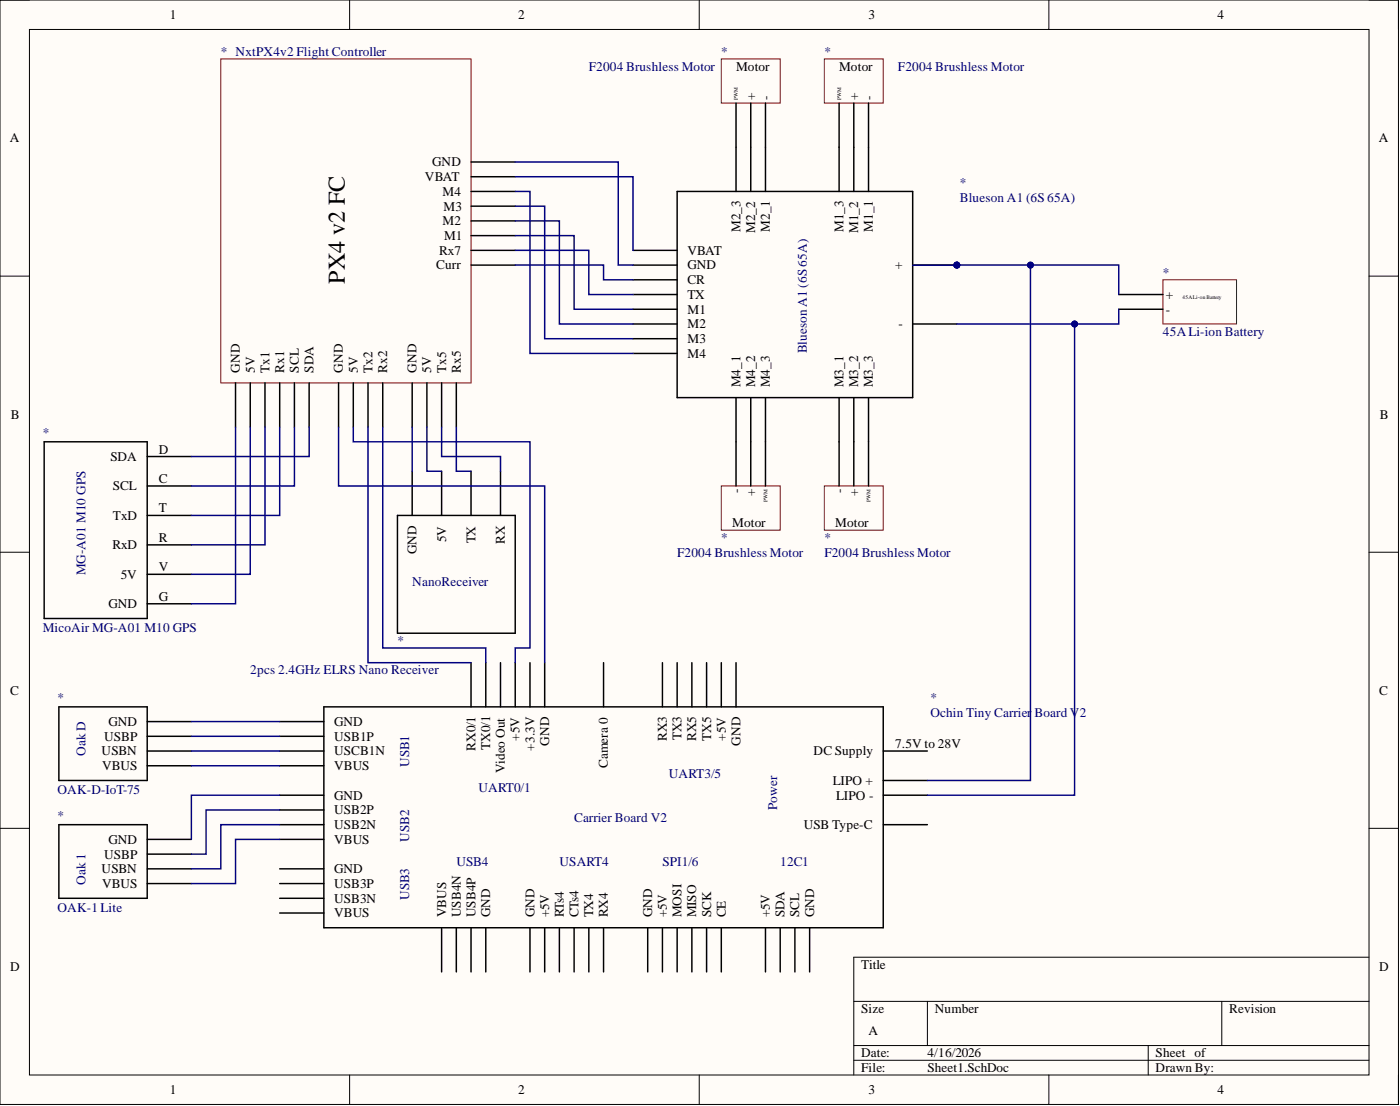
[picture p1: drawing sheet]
<svg xmlns="http://www.w3.org/2000/svg" width="241mm" height="190mm" viewBox="0 0 241 190" stroke-linecap="round" stroke-linejoin="round" font-family="sans-serif">
<path d="M0 0h241v190.2h-241z" fill-rule="evenodd" fill="#fffcf8"/>
<path d="M0 0h241v190.2h-241z" fill="none" stroke="#000" stroke-width=".17"/>
<path d="M5.1 5.1h230.9v180.1h-230.9z" fill-rule="evenodd" fill="#fffcf8"/>
<g fill="none" stroke="#000" stroke-width=".17">
<path d="M0 0h5.1M5.1 5.1h230.9v180.1h-230.9zM60.3 0v5.1M120.5 0v5.1M180.8 0v5.1M236 0h5v5.1M0 47.6h5.1M236 47.6h5M0 95.1h5.1M236 95.1h5M0 142.7h5.1M236 142.7h5"/>
<path d="M147.2 172.5h88.8M159.8 172.5v7.6M210.6 172.5v7.6M236 164.9h-88.8v20.3M60.3 185.2v5M120.5 185.2v5M147.2 180.1h88.8M147.2 182.6h88.8M180.8 185.2v5M197.9 180.1v5.1M241 185.2v5"/>
</g>
<path d="M38.1 10.1h43.1v55.8h-43.1zM124.3 10.1h10.2v7.7h-10.2zM142.1 10.1h10.1v7.7h-10.1zM200.4 48.2h12.7v7.6h-12.7zM124.3 83.7h10.2v7.6h-10.2zM142.1 83.7h10.1v7.6h-10.1z" fill="none" stroke="#800000" stroke-width=".17"/>
<g fill="none" stroke="#000" stroke-width=".25">
<path d="M126.9 17.8v15.2M129.4 17.8v15.2M131.9 17.8v15.2M144.6 17.8v15.2M147.2 17.8v15.2M149.7 17.8v15.2M81.2 38h7.6M81.2 35.5h7.6M81.2 33h7.6M81.2 30.4h7.6M81.2 27.9h7.6M116.7 33h40.6v35.5h-40.6z"/>
<path d="M81.2 45.7h7.6M81.2 43.1h7.6M81.2 40.6h7.6M109.1 45.7h7.6M109.1 43.1h7.6M109.1 53.3h7.6M109.1 50.7h7.6M109.1 58.3h7.6M109.1 55.8h7.6M109.1 48.2h7.6M157.3 45.7h7.6M157.3 55.8h7.6"/>
<path d="M192.8 53.3h7.6M192.8 50.7h7.6M7.6 76.1h17.8v30.4h-17.8zM25.4 78.6h7.6M40.6 65.9v7.7M43.1 65.9v7.7M45.7 65.9v7.7M58.4 65.9v7.7M60.9 65.9v7.7M63.4 65.9v7.7M66 65.9v7.7M71 65.9v7.7"/>
<path d="M73.6 65.9v7.7M76.1 65.9v7.7M78.7 65.9v7.7M109.1 60.9h7.6M126.9 68.5v15.2M129.4 68.5v15.2M131.9 68.5v15.2M144.6 68.5v15.2M147.2 68.5v15.2M149.7 68.5v15.2M25.4 83.7h7.6M25.4 88.8h7.6"/>
<path d="M25.4 93.9h7.6M25.4 98.9h7.6M68.5 88.8h20.3v20.3h-20.3zM71 81.2v7.6M76.1 81.2v7.6M81.2 81.2v7.6M86.3 81.2v7.6M25.4 104h7.6M81.2 114.1v7.7M83.7 114.1v7.7M86.3 114.1v7.7M88.8 114.1v7.7"/>
<path d="M91.3 114.1v7.7M93.9 114.1v7.7M104 114.1v7.7M114.2 114.1v7.7M116.7 114.1v7.7M119.2 114.1v7.7M121.8 114.1v7.7M124.3 114.1v7.7M126.9 114.1v7.7M10.1 121.8h15.3v12.6h-15.3zM25.4 124.3h7.6M25.4 126.8h7.6"/>
<path d="M25.4 129.4h7.6M25.4 131.9h7.6M48.2 124.3h7.6M48.2 126.8h7.6M48.2 129.4h7.6M48.2 131.9h7.6M48.2 137h7.6M48.2 139.5h7.6M55.8 121.8h96.4v38h-96.4zM152.2 134.4h7.6M152.2 129.4h7.6M152.2 137h7.6"/>
<path d="M10.1 142h15.3v12.7h-15.3zM25.4 144.6h7.6M25.4 147.1h7.6M25.4 149.7h7.6M25.4 152.2h7.6M48.2 154.7h7.6M48.2 142h7.6M48.2 144.6h7.6M48.2 149.7h7.6M48.2 152.2h7.6M48.2 157.3h7.6M76.1 159.8v7.6"/>
<path d="M78.7 159.8v7.6M81.2 159.8v7.6M83.7 159.8v7.6M91.3 159.8v7.6M93.9 159.8v7.6M96.4 159.8v7.6M99 159.8v7.6M101.5 159.8v7.6M104 159.8v7.6M111.6 159.8v7.6M114.2 159.8v7.6M116.7 159.8v7.6"/>
<path d="M119.2 159.8v7.6M121.8 159.8v7.6M124.3 159.8v7.6M131.9 159.8v7.6M134.5 159.8v7.6M137 159.8v7.6M139.5 159.8v7.6M152.2 142h7.6"/>
</g>
<path d="M157.3 45.7h7.6M192.8 53.3v2.5h-27.9M40.6 73.6v30.4h-7.6M43.1 73.6v25.3h-10.1M45.7 73.6v20.3h-12.7M48.2 73.6v15.2h-15.2M50.7 73.6v10.1h-17.7M53.3 73.6v5h-20.3M33 124.3h15.2M33 126.8h15.2M33 129.4h15.2M33 131.9h15.2" fill="none" stroke="#000080" stroke-width=".25"/>
<circle cx="185.2" cy="55.8" r=".51" fill="#000080"/>
<circle cx="185.2" cy="55.8" r=".51" fill="none" stroke="#000080" stroke-width=".17"/>
<path d="M88.8 33h2.5v27.9h17.8M88.8 35.5h5.1v22.8h15.2M88.8 38h7.6v17.8h12.7M88.8 30.4h20.3v12.7M88.8 27.9h17.8v17.8h2.5M88.8 40.6h10.2v12.7h10.1M88.8 43.1h12.7v7.6h7.6M88.8 45.7h15.2v2.5h5.1M177.6 45.7v88.7h-17.8" fill="none" stroke="#000080" stroke-width=".25"/>
<circle cx="177.6" cy="45.7" r=".51" fill="#000080"/>
<circle cx="177.6" cy="45.7" r=".51" fill="none" stroke="#000080" stroke-width=".17"/>
<path d="M185.2 55.8v81.2h-25.4" fill="none" stroke="#000080" stroke-width=".25"/>
<circle cx="185.2" cy="55.8" r=".51" fill="#000080"/>
<circle cx="185.2" cy="55.8" r=".51" fill="none" stroke="#000080" stroke-width=".17"/>
<path d="M164.9 45.7h27.9v5M48.2 137h-15.2v7.6M48.2 139.5h-12.7v7.6h-2.5M48.2 142h-10.1v7.7h-5.1M48.2 144.6h-7.6v7.6h-7.6" fill="none" stroke="#000080" stroke-width=".25"/>
<circle cx="177.6" cy="45.7" r=".51" fill="#000080"/>
<circle cx="177.6" cy="45.7" r=".51" fill="none" stroke="#000080" stroke-width=".17"/>
<path d="M58.4 73.6v10.1h35.5v30.4M60.9 73.6v2.5h30.4v35.5h-2.5v2.5M63.4 73.6v40.5h17.8M66 73.6v38h17.7v2.5M71 73.6v7.6M73.6 73.6v7.6h2.5M76.1 73.6v5h10.2v2.6M78.7 73.6v7.6h2.5" fill="none" stroke="#000080" stroke-width=".25"/>
<text font-size="8.8" x="50.1" y="71.4">PI009</text>
<text font-size="4.1" x="59.5" y="48.9" transform="rotate(-90 59.5 48.9)">PX4 v2 FC</text>
<g font-size="2.3">
<text x="29.3" y="3.3">1</text>
<text x="89.3" y="3.3">2</text>
<text x="149.7" y="3.3">3</text>
<text x="209.8" y="3.3">4</text>
<text x="126.9" y="12.2">Motor</text>
<text x="130.2" y="17.3" transform="rotate(-90 130.2 17.3)">+</text>
<text x="132.7" y="17.3" transform="rotate(-90 132.7 17.3)">-</text>
<text x="144.6" y="12.2">Motor</text>
<text x="147.9" y="17.3" transform="rotate(-90 147.9 17.3)">+</text>
<text x="150.5" y="17.3" transform="rotate(-90 150.5 17.3)">-</text>
<text x="1.7" y="24.5">A</text>
<text x="74.5" y="28.7">GND</text>
<text x="237.7" y="24.5">A</text>
<text x="73.2" y="31.2">VBAT</text>
<text x="76.3" y="33.7">M4</text>
<text x="76.3" y="38.8">M2</text>
<text x="76.5" y="36.3">M3</text>
<text x="76.5" y="41.3">M1</text>
<text x="127.6" y="40" transform="rotate(-90 127.6 40)">M2_3</text>
<text x="130.2" y="40.2" transform="rotate(-90 130.2 40.2)">M2_2</text>
<text x="132.7" y="39.9" transform="rotate(-90 132.7 39.9)">M2_1</text>
<text x="145.4" y="40" transform="rotate(-90 145.4 40)">M1_3</text>
<text x="147.9" y="40.2" transform="rotate(-90 147.9 40.2)">M1_2</text>
<text x="150.5" y="39.9" transform="rotate(-90 150.5 39.9)">M1_1</text>
<text x="75.2" y="46.4">Curr</text>
<text x="75.7" y="43.9">Rx7</text>
<text x="118.5" y="43.9">VBAT</text>
<text x="118.5" y="46.4">GND</text>
<text x="154.3" y="46.4">+</text>
<text x="118.5" y="49">CR</text>
<text x="118.5" y="51.5">TX</text>
<text x="200.9" y="51.5">+</text>
<text x="118.5" y="59.1">M3</text>
<text x="118.5" y="56.6">M2</text>
<text x="118.5" y="54">M1</text>
<text x="154.9" y="56.6">-</text>
<text x="200.9" y="54">-</text>
<text x="41.4" y="64.2" transform="rotate(-90 41.4 64.2)">GND</text>
<text x="43.9" y="64.2" transform="rotate(-90 43.9 64.2)">5V</text>
<text x="46.4" y="64.2" transform="rotate(-90 46.4 64.2)">Tx1</text>
<text x="49" y="64.2" transform="rotate(-90 49 64.2)">Rx1</text>
<text x="51.5" y="64.2" transform="rotate(-90 51.5 64.2)">SCL</text>
<text x="54" y="64.2" transform="rotate(-90 54 64.2)">SDA</text>
<text x="59.1" y="64.2" transform="rotate(-90 59.1 64.2)">GND</text>
<text x="61.7" y="64.2" transform="rotate(-90 61.7 64.2)">5V</text>
<text x="64.2" y="64.2" transform="rotate(-90 64.2 64.2)">Tx2</text>
<text x="66.7" y="64.2" transform="rotate(-90 66.7 64.2)">Rx2</text>
<text x="71.8" y="64.2" transform="rotate(-90 71.8 64.2)">GND</text>
<text x="74.3" y="64.2" transform="rotate(-90 74.3 64.2)">5V</text>
<text x="76.9" y="64.2" transform="rotate(-90 76.9 64.2)">Tx5</text>
<text x="79.4" y="64.2" transform="rotate(-90 79.4 64.2)">Rx5</text>
<text x="118.5" y="61.6">M4</text>
<text x="127.6" y="66.7" transform="rotate(-90 127.6 66.7)">M4_1</text>
<text x="130.2" y="66.7" transform="rotate(-90 130.2 66.7)">M4_2</text>
<text x="132.7" y="66.7" transform="rotate(-90 132.7 66.7)">M4_3</text>
<text x="145.4" y="66.7" transform="rotate(-90 145.4 66.7)">M3_1</text>
<text x="147.9" y="66.7" transform="rotate(-90 147.9 66.7)">M3_2</text>
<text x="150.5" y="66.7" transform="rotate(-90 150.5 66.7)">M3_3</text>
<text x="1.9" y="72.1">B</text>
<text x="237.8" y="72.1">B</text>
<text x="19" y="79.4">SDA</text>
<text x="27.4" y="78.1">D</text>
<text x="27.4" y="83.2">C</text>
<text x="19.5" y="84.5">SCL</text>
<text x="19.5" y="89.5">TxD</text>
<text x="27.4" y="88.3">T</text>
<text x="127.6" y="84.9" transform="rotate(-90 127.6 84.9)">-</text>
<text x="130.2" y="85.5" transform="rotate(-90 130.2 85.5)">+</text>
<text x="145.4" y="84.9" transform="rotate(-90 145.4 84.9)">-</text>
<text x="147.9" y="85.5" transform="rotate(-90 147.9 85.5)">+</text>
<text x="19.4" y="94.6">RxD</text>
<text x="27.4" y="93.3">R</text>
<text x="71.8" y="95.5" transform="rotate(-90 71.8 95.5)">GND</text>
<text x="76.9" y="93.3" transform="rotate(-90 76.9 93.3)">5V</text>
<text x="82" y="93.6" transform="rotate(-90 82 93.6)">TX</text>
<text x="87" y="93.7" transform="rotate(-90 87 93.7)">RX</text>
<text x="126.2" y="90.8">Motor</text>
<text x="143.9" y="90.8">Motor</text>
<text x="20.8" y="99.7">5V</text>
<text x="27.4" y="98.4">V</text>
<text x="18.7" y="104.8">GND</text>
<text x="27.4" y="103.5">G</text>
<text x="1.8" y="119.6">C</text>
<text x="237.7" y="119.6">C</text>
<text x="18.7" y="125">GND</text>
<text x="57.6" y="125">GND</text>
<text x="17.5" y="130.1">USBN</text>
<text x="17.9" y="127.6">USBP</text>
<text x="57.6" y="127.6">USB1P</text>
<text x="57.6" y="130.1">USCB1N</text>
<text x="82" y="129.4" transform="rotate(-90 82 129.4)">RX0/1</text>
<text x="84.5" y="129.2" transform="rotate(-90 84.5 129.2)">TX0/1</text>
<text x="89.6" y="127.6" transform="rotate(-90 89.6 127.6)">+5V</text>
<text x="92.1" y="129.3" transform="rotate(-90 92.1 129.3)">+3.3V</text>
<text x="94.6" y="128.4" transform="rotate(-90 94.6 128.4)">GND</text>
<text x="114.9" y="127.7" transform="rotate(-90 114.9 127.7)">RX3</text>
<text x="117.5" y="127.5" transform="rotate(-90 117.5 127.5)">TX3</text>
<text x="120" y="127.7" transform="rotate(-90 120 127.7)">RX5</text>
<text x="122.5" y="127.6" transform="rotate(-90 122.5 127.6)">TX5</text>
<text x="125.1" y="127.6" transform="rotate(-90 125.1 127.6)">+5V</text>
<text x="127.6" y="128.4" transform="rotate(-90 127.6 128.4)">GND</text>
<text x="140.2" y="130.1">DC Supply</text>
<text x="154.3" y="128.9">7.5V to 28V</text>
<text x="17.6" y="132.7">VBUS</text>
<text x="57.6" y="132.7">VBUS</text>
<text x="57.6" y="137.7">GND</text>
<text x="87" y="133.2" transform="rotate(-90 87 133.2)">Video Out</text>
<text x="104.8" y="132.3" transform="rotate(-90 104.8 132.3)">Camera 0</text>
<text x="143.5" y="135.2">LIPO +</text>
<text x="144.1" y="137.7">LIPO -</text>
<text x="57.6" y="140.3">USB2P</text>
<text x="57.6" y="142.8">USB2N</text>
<text x="138.5" y="142.8">USB Type-C</text>
<text x="17.9" y="147.9">USBP</text>
<text x="18.7" y="145.3">GND</text>
<text x="57.6" y="145.3">VBUS</text>
<text x="17.5" y="150.4">USBN</text>
<text x="17.6" y="152.9">VBUS</text>
<text x="57.6" y="150.4">GND</text>
<text x="57.6" y="152.9">USB3P</text>
<text x="57.6" y="155.5">USB3N</text>
<text x="57.6" y="158">VBUS</text>
<text x="76.9" y="158" transform="rotate(-90 76.9 158)">VBUS</text>
<text x="79.4" y="158" transform="rotate(-90 79.4 158)">USB4N</text>
<text x="82" y="158" transform="rotate(-90 82 158)">USB4P</text>
<text x="84.5" y="158" transform="rotate(-90 84.5 158)">GND</text>
<text x="92.1" y="158" transform="rotate(-90 92.1 158)">GND</text>
<text x="94.6" y="158" transform="rotate(-90 94.6 158)">+5V</text>
<text x="97.2" y="158" transform="rotate(-90 97.2 158)">RTs4</text>
<text x="99.7" y="158" transform="rotate(-90 99.7 158)">CTs4</text>
<text x="102.2" y="158" transform="rotate(-90 102.2 158)">TX4</text>
<text x="104.8" y="158" transform="rotate(-90 104.8 158)">RX4</text>
<text x="112.4" y="158" transform="rotate(-90 112.4 158)">GND</text>
<text x="114.9" y="158" transform="rotate(-90 114.9 158)">+5V</text>
<text x="117.5" y="158" transform="rotate(-90 117.5 158)">MOSI</text>
<text x="120" y="158" transform="rotate(-90 120 158)">MISO</text>
<text x="122.5" y="158" transform="rotate(-90 122.5 158)">SCK</text>
<text x="125.1" y="158" transform="rotate(-90 125.1 158)">CE</text>
<text x="132.7" y="158" transform="rotate(-90 132.7 158)">+5V</text>
<text x="135.2" y="158" transform="rotate(-90 135.2 158)">SDA</text>
<text x="137.8" y="158" transform="rotate(-90 137.8 158)">SCL</text>
<text x="140.3" y="158" transform="rotate(-90 140.3 158)">GND</text>
<text x="1.8" y="167.2">D</text>
<text x="148.4" y="166.9">Title</text>
<text x="237.7" y="167.2">D</text>
<text x="148.4" y="174.5">Size</text>
<text x="149.7" y="178.3">A</text>
<text x="161.1" y="174.5">Number</text>
<text x="211.9" y="174.5">Revision</text>
<text x="148.4" y="182.1">Date:</text>
<text x="148.4" y="184.7">File:</text>
<text x="159.8" y="182.1">4/16/2026</text>
<text x="159.8" y="184.7">Sheet1.SchDoc</text>
<text x="199.2" y="182.1">Sheet of</text>
<text x="199.2" y="184.7">Drawn By:</text>
<text x="29.3" y="188.5">1</text>
<text x="89.3" y="188.5">2</text>
<text x="149.7" y="188.5">3</text>
<text x="209.8" y="188.5">4</text>
</g>
<g font-size="2.3" fill="#000080">
<text x="38.1" y="9.6">* NxtPX4v2 Flight Controller</text>
<text x="124.3" y="9.6">*</text>
<text x="142.1" y="9.6">*</text>
<text x="101.5" y="12.2">F2004 Brushless Motor</text>
<text x="154.8" y="12.2">F2004 Brushless Motor</text>
<text x="165.4" y="32.2">*</text>
<text x="165.4" y="34.8">Blueson A1 (6S 65A)</text>
<text x="200.4" y="47.7">*</text>
<text x="200.4" y="57.8">45ALi-ion Battery</text>
<text x="139" y="60.9" transform="rotate(-90 139 60.9)">Blueson A1 (6S 65A)</text>
<text x="7.4" y="75.3">*</text>
<text x="116.7" y="95.9">F2004 Brushless Motor</text>
<text x="124.3" y="93.3">*</text>
<text x="142.1" y="93.3">*</text>
<text x="142.1" y="95.9">F2004 Brushless Motor</text>
<text x="14.7" y="99.1" transform="rotate(-90 14.7 99.1)">MG-A01 M10 GPS</text>
<text x="71" y="101">NanoReceiver</text>
<text x="7.4" y="108.8">MicoAir MG-A01 M10 GPS</text>
<text x="68.5" y="111.1">*</text>
<text x="43.1" y="116.2">2pcs 2.4GHz ELRS Nano Receiver</text>
<text x="9.9" y="121">*</text>
<text x="160.4" y="121">*</text>
<text x="160.4" y="123.5">Ochin Tiny Carrier</text>
<text x="178.3" y="123.5">Board V2</text>
<text x="14.7" y="130.2" transform="rotate(-90 14.7 130.2)">Oak D</text>
<text x="9.9" y="136.7">OAK-D-IoT-75</text>
<text x="70.5" y="132.2" transform="rotate(-90 70.5 132.2)">USB1</text>
<text x="82.5" y="136.5">UART0/1</text>
<text x="115.3" y="133.9">UART3/5</text>
<text x="9.9" y="141.3">*</text>
<text x="99" y="141.5">Carrier Board V2</text>
<text x="134" y="139.5" transform="rotate(-90 134 139.5)">Power</text>
<text x="70.5" y="145" transform="rotate(-90 70.5 145)">USB2</text>
<text x="78.7" y="149.1">USB4</text>
<text x="96.4" y="149.1">USART4</text>
<text x="114.2" y="149.1">SPI1/6</text>
<text x="134.5" y="149.1">12C1</text>
<text x="14.7" y="152.4" transform="rotate(-90 14.7 152.4)">Oak 1</text>
<text x="70.5" y="155.1" transform="rotate(-90 70.5 155.1)">USB3</text>
<text x="9.9" y="157">OAK-1 Lite</text>
</g>
<text font-size="1.1" fill="#000080" x="156.6" y="45.9">PI0057</text>
<g font-size=".9">
<text x="127.2" y="17.3" transform="rotate(-90 127.2 17.3)">PWM</text>
<text x="145" y="17.3" transform="rotate(-90 145 17.3)">PWM</text>
<text x="203.8" y="51.6">45ALi-on Battery</text>
<text x="132.3" y="86.4" transform="rotate(-90 132.3 86.4)">PWM</text>
<text x="150" y="86.4" transform="rotate(-90 150 86.4)">PWM</text>
</g>
</svg>
